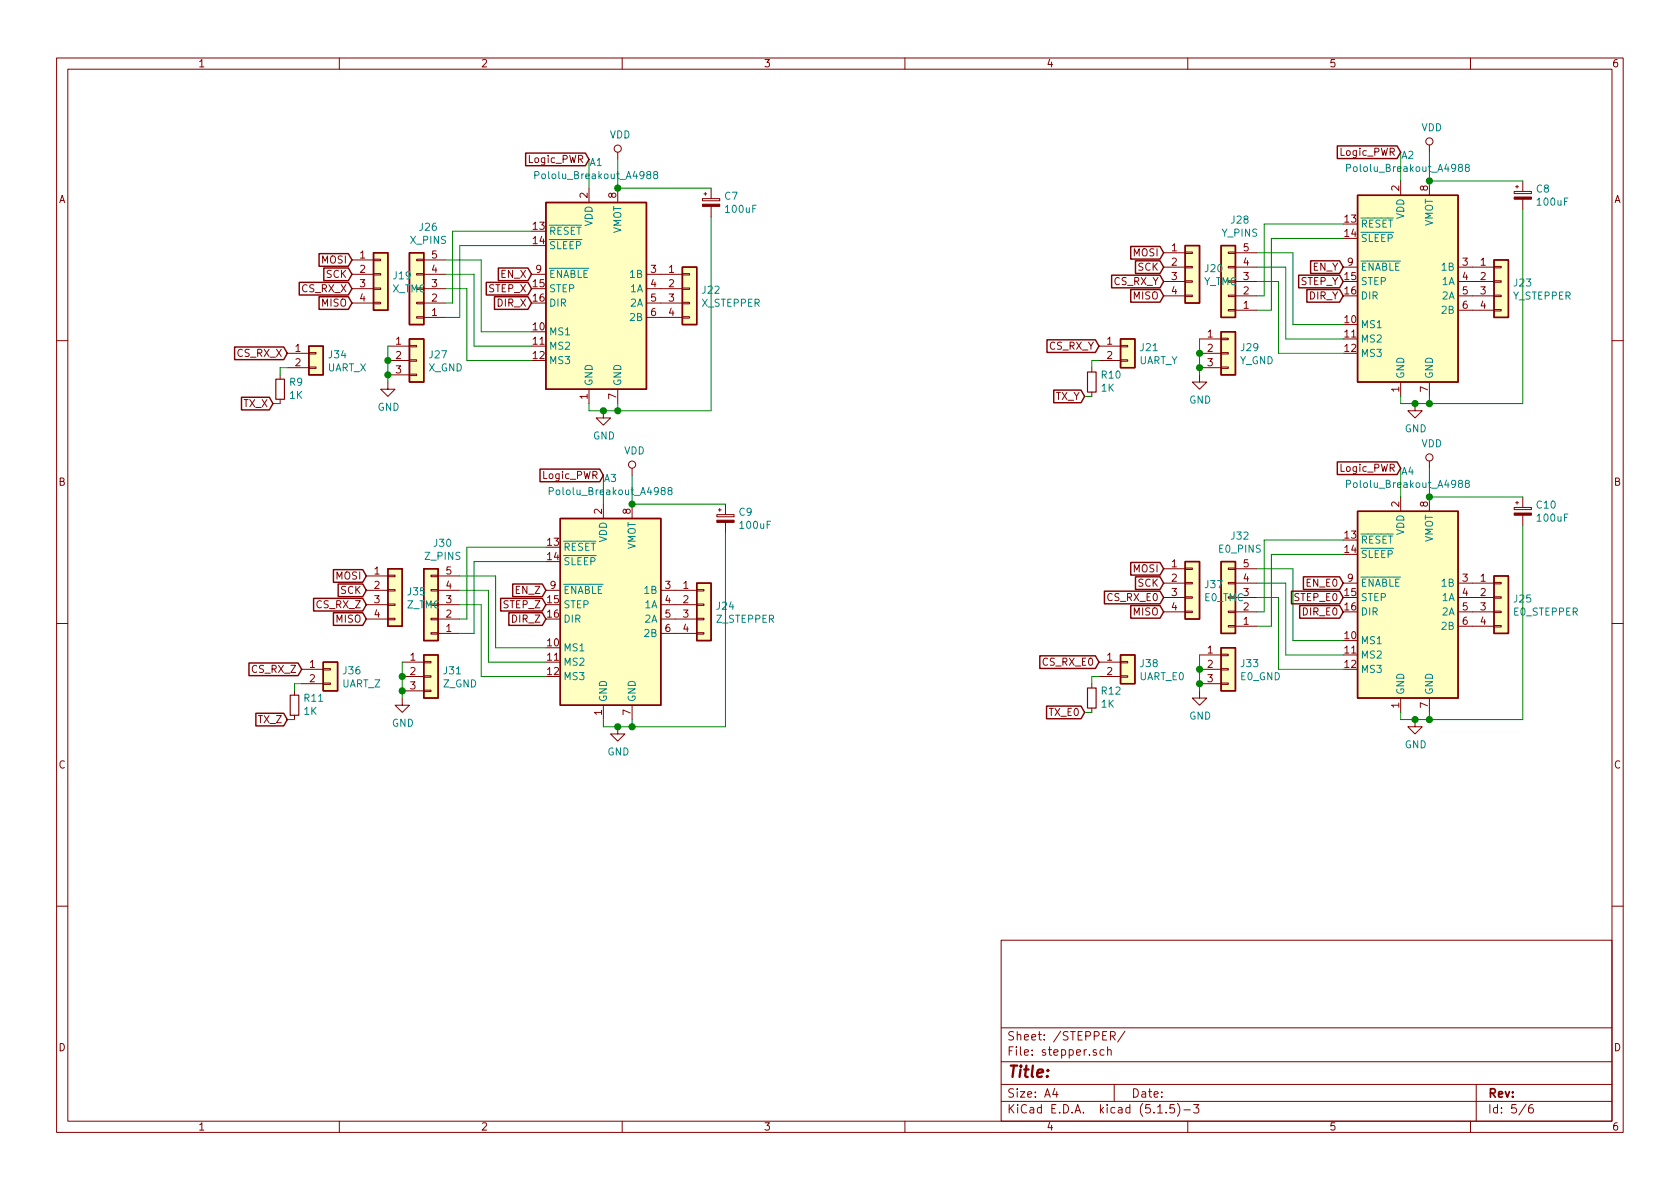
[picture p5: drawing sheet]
<svg xmlns="http://www.w3.org/2000/svg" width="297mm" height="210mm" viewBox="0 0 297 210" stroke-linecap="round" stroke-linejoin="round" font-family="sans-serif">
<g fill="none" stroke="#840000" stroke-width=".18">
<path d="M10 10.3h277v189.9h-277zM12 12.2h273v186.1h-273zM60 10.3v1.9M110 10.3v1.9M160 10.3v1.9M210 10.3v1.9M260 10.3v1.9M104.1 33.3v2.5M109.2 26.9v1.3M109.2 33.3v2.5M124.2 35.1h3.1v.4h-3.1zM124.5 34.3h.5"/>
<path d="M124.7 34v.5M125.7 33.3v1.8M125.7 36.5v1.8M247.6 32v2.5M252.7 25.6v1.3M252.7 32v2.5M267.7 33.9h3.1v.3h-3.1zM268 33h.5M268.2 32.8v.5M269.2 32v1.9M269.2 35.2v1.9M62.2 53.6h3.8"/>
<path d="M62.2 51h3.8M62.2 48.5h3.8M62.2 46h3.8M66 53.5h1.3v.2h-1.3zM66 50.9h1.3v.3h-1.3zM66 45.8h1.3v.3h-1.3zM66 48.4h1.3v.2h-1.3zM73.7 45.8h1.2v.3h-1.2zM73.7 48.4h1.2v.2h-1.2zM73.7 53.5h1.2v.2h-1.2zM73.7 56h1.2v.3h-1.2zM74.9 56.1h3.8"/>
<path d="M74.9 53.6h3.8M74.9 51h3.8M74.9 48.5h3.8M74.9 46h3.8M94 48.5h2.5M114.3 56.1h6.3M114.3 53.6h6.3M114.3 51h6.3M114.3 48.5h6.3M120.6 56h1.3v.3h-1.3zM120.6 53.5h1.3v.2h-1.3zM120.6 48.4h1.3v.2h-1.3z"/>
<path d="M120.6 50.9h1.3v.3h-1.3zM205.7 52.3h3.8M205.7 49.8h3.8M205.7 47.2h3.8M205.7 44.7h3.8M209.5 52.2h1.3v.2h-1.3zM209.5 49.7h1.3v.2h-1.3zM209.5 44.6h1.3v.2h-1.3zM209.5 47.1h1.3v.3h-1.3zM212.1 59.9h3.8M215.9 59.8h1.3v.3h-1.3zM217.2 44.6h1.2v.2h-1.2z"/>
<path d="M217.2 47.1h1.2v.3h-1.2zM217.2 52.2h1.2v.2h-1.2zM217.2 54.7h1.2v.3h-1.2zM218.4 54.9h3.8M218.4 52.3h3.8M218.4 49.8h3.8M218.4 47.2h3.8M218.4 44.7h3.8M237.5 47.2h2.5M257.8 54.9h6.4M257.8 52.3h6.4M257.8 49.8h6.4"/>
<path d="M257.8 47.2h6.4M264.2 54.7h1.2v.3h-1.2zM264.2 52.2h1.2v.2h-1.2zM264.2 47.1h1.2v.3h-1.2zM264.2 49.7h1.2v.2h-1.2zM10 60.2h2M49.5 66.3v.8M49.5 70.6v.8M50.8 62.5h3.8M50.8 65h3.8M54.6 64.9h1.3v.2h-1.3zM54.6 62.4h1.3v.2h-1.3z"/>
<path d="M68.6 67.6v1.2h1.2l-1.2 1.3-1.3-1.3h1.3M68.6 61.2h3.8M68.6 63.7h3.8M68.6 66.3h3.8M72.4 66.2h1.3v.2h-1.3zM72.4 61.1h1.3v.2h-1.3zM72.4 63.6h1.3v.3h-1.3zM104.1 68.8v2.6M106.7 72.6v1.3h1.2l-1.2 1.3-1.3-1.3h1.3M109.2 68.8v2.6M193 65v.8M193 69.3v.8"/>
<path d="M194.3 61.2h3.8M194.3 63.7h3.8M198.1 63.6h1.3v.3h-1.3zM198.1 61.1h1.3v.2h-1.3zM212.1 66.3v1.3h1.3l-1.3 1.2-1.3-1.2h1.3M212.1 62.5h3.8M212.1 65h3.8M215.9 64.9h1.3v.2h-1.3zM215.9 62.4h1.3v.2h-1.3zM247.6 67.6v2.5M250.2 71.4v1.2h1.3l-1.3 1.3-1.3-1.3h1.3M252.7 67.6v2.5"/>
<path d="M285 60.2h2M106.7 89.1v2.6M111.8 82.8v1.3M111.8 89.1v2.6M126.7 91h3.1v.4h-3.1zM127 90.2h.5M127.3 89.9v.5M128.3 89.1v1.9M128.3 92.4v1.8M247.6 87.9v2.5M252.7 81.5v1.3M252.7 87.9v2.5"/>
<path d="M267.7 89.7h3.1v.4h-3.1zM268 88.9h.5M268.2 88.6v.5M269.2 87.9v1.8M269.2 91.1v1.9M10 110.3h2M53.3 118.4h3.8M57.1 118.2h1.3v.3h-1.3zM64.8 109.5h3.8M64.8 106.9h3.8M64.8 104.4h3.8M64.8 101.8h3.8"/>
<path d="M68.6 109.3h1.2v.3h-1.2zM68.6 106.8h1.2v.3h-1.2zM68.6 101.7h1.2v.3h-1.2zM68.6 104.3h1.2v.2h-1.2zM71.1 117.1h3.8M71.1 119.6h3.8M74.9 117h1.3v.2h-1.3zM74.9 119.5h1.3v.3h-1.3zM76.2 101.7h1.3v.3h-1.3zM76.2 104.3h1.3v.2h-1.3zM76.2 109.3h1.3v.3h-1.3zM76.2 111.9h1.3v.2h-1.3z"/>
<path d="M77.5 112h3.8M77.5 109.5h3.8M77.5 106.9h3.8M77.5 104.4h3.8M77.5 101.8h3.8M96.5 104.4h2.6M116.8 112h6.4M116.8 109.5h6.4M116.8 106.9h6.4M116.8 104.4h6.4M123.2 111.9h1.3v.2h-1.3zM123.2 109.3h1.3v.3h-1.3z"/>
<path d="M123.2 104.3h1.3v.2h-1.3zM123.2 106.8h1.3v.3h-1.3zM194.3 117.1h3.8M194.3 119.6h3.8M198.1 119.5h1.3v.3h-1.3zM198.1 117h1.3v.2h-1.3zM205.7 108.2h3.8M205.7 105.7h3.8M205.7 103.1h3.8M205.7 100.6h3.8M209.5 108.1h1.3v.2h-1.3zM209.5 105.5h1.3v.3h-1.3z"/>
<path d="M209.5 100.5h1.3v.2h-1.3zM209.5 103h1.3v.2h-1.3zM212.1 115.8h3.8M212.1 118.4h3.8M215.9 115.7h1.3v.2h-1.3zM215.9 118.2h1.3v.3h-1.3zM217.2 100.5h1.2v.2h-1.2zM217.2 103h1.2v.2h-1.2zM217.2 108.1h1.2v.2h-1.2zM217.2 110.6h1.2v.3h-1.2zM218.4 110.7h3.8M218.4 108.2h3.8"/>
<path d="M218.4 105.7h3.8M218.4 103.1h3.8M218.4 100.6h3.8M237.5 103.1h2.5M257.8 110.7h6.4M257.8 108.2h6.4M257.8 105.7h6.4M257.8 103.1h6.4M264.2 110.6h1.2v.3h-1.2zM264.2 108.1h1.2v.2h-1.2zM264.2 103h1.2v.2h-1.2zM264.2 105.5h1.2v.3h-1.2z"/>
<path d="M285 110.3h2M52.1 122.2v.7M52.1 126.5v.7M53.3 120.9h3.8M57.1 120.8h1.3v.2h-1.3zM71.1 123.4v1.3h1.3l-1.3 1.3-1.3-1.3h1.3M71.1 122.2h3.8M74.9 122h1.3v.3h-1.3zM106.7 124.7v2.5M109.2 128.5v1.3h1.3l-1.3 1.3-1.3-1.3h1.3M111.8 124.7v2.5M193 120.9v.8"/>
<path d="M193 125.2v.8M212.1 122.2v1.2h1.3l-1.3 1.3-1.3-1.3h1.3M212.1 120.9h3.8M215.9 120.8h1.3v.2h-1.3zM247.6 123.4v2.6M250.2 127.2v1.3h1.3l-1.3 1.3-1.3-1.3h1.3M252.7 123.4v2.6M10 160.2h2M177 166.3h108v32h-108zM285 160.2h2M60 198.3v1.9M110 198.3v1.9"/>
<path d="M160 198.3v1.9M177 194.8h108M177 191.8h108M177 187.8h108M177 181.8h108M186.5 192.5l-.4 1h1M186.8 193v1M195.2 185.7l-.4-.1-.3 .3 .1 .6h.6M195.8 185.7l.3-.1 .3 .1 .1 .9M195.8 185.1v1.5M196.3 183.2l.8-.1 .1-.2-.1-.3-.2-.2h-.6v1.5M196.7 183.2l.5 .7"/>
<path d="M197 191.8v3M198.9 182.3l-1.3 2M204.7 196.8h.8M206.2 196.7v.1M207.6 195.3h-.7l-.1 .7 .2-.1 .5 .1 .2 .2-.1 .5-.2 .1-.6-.1M208.2 195.1a1.71 1.71 0 0 1 0 2.3M209.3 196.3h1.2M210 198.3v1.9M211 195.3h1l-.5 .6 .4 .1v.7l-.2 .1-.7-.1M260 198.3v1.9M261 191.8v6.5M269.8 195.2l-1.2 2"/>
<path d="M271 195.3a.62 .62 0 0 0-.7 .7v.7l.3 .1 .4-.1 .1-.5-.1-.2-.4-.1-.3 .3"/>
<circle cx="109.2" cy="26.3" r=".63"/>
<circle cx="252.7" cy="25" r=".63"/>
<circle cx="111.8" cy="82.2" r=".63"/>
<circle cx="252.7" cy="80.9" r=".63"/>
</g>
<g fill="#840000" stroke="#840000" stroke-width=".18">
<path d="M267.7 90.7h3.1v.4h-3.1z"/>
<path d="M126.7 92h3.1v.4h-3.1z"/>
<path d="M267.7 34.8h3.1v.4h-3.1z"/>
<path d="M124.2 36.1h3.1v.4h-3.1z"/>
</g>
<g fill="#ffffc2" stroke="#ffffc2" stroke-width=".18">
<path d="M74.9 115.8h2.6v7.6h-2.6z"/>
<path d="M74.9 100.6h2.6v12.7h-2.6z"/>
<path d="M215.9 58.7h2.5v7.6h-2.5z"/>
<path d="M215.9 43.4h2.5v12.7h-2.5z"/>
<path d="M72.4 59.9h2.5v7.7h-2.5z"/>
<path d="M72.4 44.7h2.5v12.7h-2.5z"/>
<path d="M99.1 91.7h17.7v33h-17.7z"/>
<path d="M215.9 99.3h2.5v12.7h-2.5z"/>
<path d="M215.9 114.5h2.5v7.7h-2.5z"/>
<path d="M54.6 61.2h2.5v5.1h-2.5z"/>
<path d="M198.1 59.9h2.6v5.1h-2.6z"/>
<path d="M57.1 117.1h2.6v5.1h-2.6z"/>
<path d="M198.1 115.8h2.6v5.1h-2.6z"/>
<path d="M66 44.7h2.6v10.2h-2.6z"/>
<path d="M209.5 43.4h2.6v10.2h-2.6z"/>
<path d="M68.6 100.6h2.5v10.1h-2.5z"/>
<path d="M209.5 99.3h2.6v10.2h-2.6z"/>
<path d="M96.5 35.8h17.8v33h-17.8z"/>
<path d="M240 34.5h17.8v33.1h-17.8z"/>
<path d="M240 90.4h17.8v33h-17.8z"/>
<path d="M264.2 101.8h2.5v10.2h-2.5z"/>
<path d="M123.2 103.1h2.5v10.2h-2.5z"/>
<path d="M264.2 46h2.5v10.1h-2.5z"/>
<path d="M120.6 47.2h2.6v10.2h-2.6z"/>
</g>
<g fill="none" stroke="#840000" stroke-width=".25">
<path d="M92.9 27.1h10.6l.6 1.1-.6 1.1h-10.6zM96.5 35.8h17.8v33h-17.8zM236.4 25.8h10.6l.6 1.1-.6 1.1h-10.6zM240 34.5h17.8v33.1h-17.8zM52.9 49.9h8.7l.6 1.1-.6 1.2h-8.7zM56.4 44.9h5.2l.6 1.1-.6 1.1h-5.2zM56.4 52.5h5.2l.6 1.1-.6 1.1h-5.2zM57.3 47.4h4.3l.6 1.1-.6 1.1h-4.3zM66 44.7h2.6v10.2h-2.6zM72.4 59.9h2.5v7.7h-2.5zM72.4 44.7h2.5v12.7h-2.5zM86 49.9h7.3l.7 1.1-.7 1.2h-7.3z"/>
<path d="M87.4 52.5h5.9l.7 1.1-.7 1.1h-5.9zM88.1 47.4h5.2l.7 1.1-.7 1.1h-5.2zM120.6 47.2h2.6v10.2h-2.6zM196.5 48.7h8.6l.6 1.1-.6 1.1h-8.6zM198.1 59.9h2.6v5.1h-2.6zM199.9 51.2h5.2l.6 1.1-.6 1.1h-5.2zM199.9 43.6h5.2l.6 1.1-.6 1.1h-5.2zM200.8 46.1h4.3l.6 1.1-.6 1.2h-4.3zM209.5 43.4h2.6v10.2h-2.6zM215.9 58.7h2.5v7.6h-2.5zM215.9 43.4h2.5v12.7h-2.5zM229.6 48.7h7.3l.6 1.1-.6 1.1h-7.3z"/>
<path d="M231.1 51.2h5.8l.6 1.1-.6 1.1h-5.8zM231.7 46.1h5.2l.6 1.1-.6 1.2h-5.2zM264.2 46h2.5v10.1h-2.5zM41.5 61.4h8.7l.6 1.1-.6 1.1h-8.7zM42.7 70.3h4.9l.7 1.1-.7 1.1h-4.9zM54.6 61.2h2.5v5.1h-2.5zM185.1 60.1h8.6l.6 1.1-.6 1.1h-8.6zM186.3 69h4.8l.7 1.1-.7 1.1h-4.8zM95.5 83h10.5l.7 1.1-.7 1.1h-10.5zM99.1 91.7h17.7v33h-17.7zM199.9 99.5h5.2l.6 1.1-.6 1.1h-5.2zM209.5 99.3h2.6v10.2h-2.6z"/>
<path d="M215.9 99.3h2.5v12.7h-2.5zM236.4 81.7h10.6l.6 1.1-.6 1.1h-10.6zM240 90.4h17.8v33h-17.8zM44 117.2h8.7l.6 1.2-.6 1.1h-8.7zM55.4 105.8h8.7l.7 1.1-.7 1.1h-8.7zM57.1 117.1h2.6v5.1h-2.6zM59 100.7h5.1l.7 1.1-.7 1.2h-5.1zM59 108.4h5.1l.7 1.1-.7 1.1h-5.1zM59.8 103.3h4.3l.7 1.1-.7 1.1h-4.3zM68.6 100.6h2.5v10.1h-2.5zM74.9 115.8h2.6v7.6h-2.6zM74.9 100.6h2.6v12.7h-2.6z"/>
<path d="M88.5 105.8h7.4l.6 1.1-.6 1.1h-7.4zM90 108.4h5.9l.6 1.1-.6 1.1h-5.9zM90.7 103.3h5.2l.6 1.1-.6 1.1h-5.2zM123.2 103.1h2.5v10.2h-2.5zM183.8 116h9.9l.6 1.1-.6 1.1h-9.9zM195.3 104.5h9.8l.6 1.2-.6 1.1h-9.8zM198.1 115.8h2.6v5.1h-2.6zM199.9 107.1h5.2l.6 1.1-.6 1.1h-5.2zM200.8 102h4.3l.6 1.1-.6 1.1h-4.3zM215.9 114.5h2.5v7.7h-2.5zM228.3 104.5h8.6l.6 1.2-.6 1.1h-8.6zM229.8 107.1h7.1l.6 1.1-.6 1.1h-7.1z"/>
<path d="M230.5 102h6.4l.6 1.1-.6 1.1h-6.4zM264.2 101.8h2.5v10.2h-2.5zM45.2 126.1h5l.6 1.1-.6 1.2h-5zM185 124.9h6.1l.7 1.1-.7 1.1h-6.1z"/>
</g>
<path d="M94.6 31l.6-.1v-.5l-.6-.1v1.3M114.6 30.9l-.2-.1v-.4l.2-.1 .4 .1v.4l-.5 .1-.1 .2v.3l.2 .2 .4-.1 .1-.1-.1-.4-.2-.1M115.8 30.9l-.2-.1v-.4l.5-.1 .1 .1v.4l-.5 .1-.1 .2v.3l.2 .2h.3l.2-.2-.1-.4-.1-.1M238.1 29.7l.7-.1v-.4l-.7-.1v1.2M258.1 29.6l-.2-.1v-.3l.2-.1h.4v.4l-.5 .2-.1 .1v.3l.2 .2h.4l.1-.2-.1-.4-.2-.1M259.3 29.6l-.2-.1v-.3l.5-.1 .1 .1v.3l-.5 .2-.1 .1v.3l.2 .2h.3l.2-.2-.1-.4-.1-.1M97.1 86.9l.7-.1v-.5l-.7-.1v1.3M117.1 86.8l-.2-.2v-.3l.2-.1 .4 .1 .1 .3-.6 .2-.1 .2v.2l.2 .3 .4-.1 .1-.2v-.3l-.2-.1M118.3 86.8l-.1-.2v-.3l.4-.1 .2 .1v.3l-.6 .2-.1 .2v.2l.2 .3h.3l.2-.3v-.3l-.2-.1M238.1 85.6l.7-.1v-.4l-.7-.2v1.3M258.1 85.5l-.2-.1v-.3l.2-.2 .4 .1v.4l-.5 .1-.1 .2v.3l.2 .2h.4l.1-.2-.1-.4-.2-.1M259.3 85.5l-.2-.1v-.3l.5-.2 .1 .2v.3l-.5 .1-.1 .2v.3l.2 .2h.3l.2-.2-.1-.4-.1-.1" fill="none" stroke="#008484" stroke-width=".18"/>
<path d="M48.8 67.1h1.5v3.5h-1.5zM192.3 65.8h1.5v3.5h-1.5zM51.3 122.9h1.5v3.6h-1.5zM192.3 121.7h1.5v3.5h-1.5z" fill="none" stroke="#840000" stroke-width=".2"/>
<g fill="none" stroke="#008400" stroke-width=".18">
<path d="M104.1 28.2v5.1M109.2 28.2v5.1h16.5M125.7 38.3v34.3h-21.6v-1.2M237.5 39.6h-14v12.7h-1.3M247.6 26.9v5.1M252.7 26.9v5.1h16.5M269.2 37.1v34.3h-21.6v-1.3M78.7 51h3.8v12.7h11.5M78.7 48.5h5.1v12.7h10.2M78.7 46h6.4v12.7h8.9M94 40.9h-14v12.7h-1.3M94 43.4h-12.7v12.7h-2.6"/>
<path d="M212.1 59.9v6.4M222.2 44.7h6.4v12.7h8.9M222.2 49.8h3.9v12.7h11.4M222.2 47.2h5.1v12.7h10.2M237.5 42.2h-12.7v12.7h-2.6M48.3 71.4h1.2M50.8 65h-1.3v1.3M68.6 61.2v6.4M109.2 71.4v1.2M191.8 70.1h1.2M194.3 63.7h-1.3v1.3M252.7 70.1v1.3"/>
<path d="M96.5 96.8h-14v12.7h-1.2M96.5 99.3h-12.7v12.7h-2.5M106.7 84.1v5M111.8 84.1v5h16.5M128.3 94.2v34.3h-21.6v-1.3M237.5 95.5h-14v12.7h-1.3M237.5 98h-12.7v12.7h-2.6M247.6 82.8v5.1M252.7 82.8v5.1h16.5M269.2 93v34.2h-21.6v-1.2M71.1 117.1v6.3M81.3 106.9h3.8v12.7h11.4"/>
<path d="M81.3 104.4h5.1v12.7h10.1M81.3 101.8h6.3v12.7h8.9M194.3 119.6h-1.3v1.3M212.1 115.8v6.4M222.2 100.6h6.4v12.7h8.9M222.2 103.1h5.1v12.7h10.2M222.2 105.7h3.9v12.7h11.4M50.8 127.2h1.3M53.3 120.9h-1.2v1.3M111.8 127.2v1.3M191.8 126h1.2M252.7 126v1.2"/>
</g>
<g fill="#008400" stroke="#008400" stroke-width=".25">
<circle cx="212.1" cy="62.5" r=".51"/>
<circle cx="68.6" cy="66.3" r=".51"/>
<circle cx="71.1" cy="119.6" r=".51"/>
<circle cx="106.7" cy="72.6" r=".51"/>
<circle cx="252.7" cy="127.2" r=".51"/>
<circle cx="250.2" cy="127.2" r=".51"/>
<circle cx="212.1" cy="118.4" r=".51"/>
<circle cx="71.1" cy="122.2" r=".51"/>
<circle cx="212.1" cy="120.9" r=".51"/>
<circle cx="250.2" cy="71.4" r=".51"/>
<circle cx="252.7" cy="71.4" r=".51"/>
<circle cx="68.6" cy="63.7" r=".51"/>
<circle cx="212.1" cy="65" r=".51"/>
<circle cx="109.2" cy="72.6" r=".51"/>
<circle cx="109.2" cy="128.5" r=".51"/>
<circle cx="109.2" cy="33.3" r=".51"/>
<circle cx="252.7" cy="87.9" r=".51"/>
<circle cx="111.8" cy="89.1" r=".51"/>
<circle cx="111.8" cy="128.5" r=".51"/>
<circle cx="252.7" cy="32" r=".51"/>
</g>
<text font-size="2.8" fill="#840000" x="178" y="190.5">Title:</text>
<g font-size="2.1" fill="#840000">
<text x="178" y="184">Sheet: /STEPPER/</text>
<text x="178" y="186.7">File: stepper.sch</text>
<text x="178" y="196.9">KiCad E.D.A. kicad (5.1.5)-3</text>
<text x="178" y="194.1">Size: A4</text>
<text x="200" y="194.1">Date:</text>
<text x="263" y="194.1">Rev:</text>
<text x="263" y="196.9">Id: 5/6</text>
</g>
<g font-size="1.8" fill="#840000">
<text x="35" y="11.9">1</text>
<text x="85" y="11.9">2</text>
<text x="135" y="11.9">3</text>
<text x="185" y="11.9">4</text>
<text x="235" y="11.9">5</text>
<text x="285" y="11.9">6</text>
<text x="93.5" y="28.8">Logic_PWR</text>
<text x="237" y="27.6">Logic_PWR</text>
<text x="10.4" y="35.9">A</text>
<text x="103.9" y="35" transform="rotate(-90 103.9 35)">2</text>
<text x="109" y="35" transform="rotate(-90 109 35)">8</text>
<text x="247.4" y="33.8" transform="rotate(-90 247.4 33.8)">2</text>
<text x="252.5" y="33.8" transform="rotate(-90 252.5 33.8)">8</text>
<text x="285.4" y="35.9">A</text>
<text x="94.3" y="40.6">13</text>
<text x="237.8" y="39.4">13</text>
<text x="237.8" y="41.9">14</text>
<text x="56.9" y="46.6">MOSI</text>
<text x="63.7" y="45.7">1</text>
<text x="76.4" y="45.7">5</text>
<text x="94.3" y="43.2">14</text>
<text x="200.4" y="45.3">MOSI</text>
<text x="201.2" y="47.9">SCK</text>
<text x="207.2" y="44.4">1</text>
<text x="207.2" y="47">2</text>
<text x="219.9" y="47">4</text>
<text x="219.9" y="44.4">5</text>
<text x="232.1" y="47.9">EN_Y</text>
<text x="238.3" y="47">9</text>
<text x="258.6" y="47">3</text>
<text x="261.8" y="47">1</text>
<text x="53.4" y="51.7">CS_RX_X</text>
<text x="57.7" y="49.1">SCK</text>
<text x="63.7" y="48.3">2</text>
<text x="63.7" y="50.8">3</text>
<text x="63.7" y="53.3">4</text>
<text x="76.4" y="53.3">2</text>
<text x="76.4" y="50.8">3</text>
<text x="76.4" y="48.3">4</text>
<text x="86.4" y="51.7">STEP_X</text>
<text x="88.6" y="49.1">EN_X</text>
<text x="94.3" y="50.8">15</text>
<text x="94.3" y="53.3">16</text>
<text x="94.8" y="48.3">9</text>
<text x="115.1" y="48.3">3</text>
<text x="115.1" y="50.8">4</text>
<text x="115.1" y="53.3">5</text>
<text x="118.3" y="48.3">1</text>
<text x="118.3" y="50.8">2</text>
<text x="118.3" y="53.3">3</text>
<text x="196.9" y="50.4">CS_RX_Y</text>
<text x="200.4" y="53">MISO</text>
<text x="207.2" y="49.5">3</text>
<text x="207.2" y="52.1">4</text>
<text x="219.9" y="52.1">2</text>
<text x="219.9" y="49.5">3</text>
<text x="229.9" y="50.4">STEP_Y</text>
<text x="231.5" y="53">DIR_Y</text>
<text x="237.8" y="49.5">15</text>
<text x="237.8" y="52.1">16</text>
<text x="258.6" y="49.5">4</text>
<text x="258.6" y="52.1">5</text>
<text x="261.8" y="49.5">2</text>
<text x="261.8" y="52.1">3</text>
<text x="56.9" y="54.2">MISO</text>
<text x="76.4" y="55.9">1</text>
<text x="88" y="54.2">DIR_X</text>
<text x="94.3" y="58.4">10</text>
<text x="115.1" y="55.9">6</text>
<text x="118.3" y="55.9">4</text>
<text x="213.5" y="59.7">1</text>
<text x="219.9" y="54.6">1</text>
<text x="237.8" y="57.1">10</text>
<text x="237.8" y="59.7">11</text>
<text x="258.6" y="54.6">6</text>
<text x="261.8" y="54.6">4</text>
<text x="42" y="63.1">CS_RX_X</text>
<text x="52.2" y="62.2">1</text>
<text x="52.2" y="64.8">2</text>
<text x="70" y="61">1</text>
<text x="70" y="63.5">2</text>
<text x="94.3" y="61">11</text>
<text x="94.3" y="63.5">12</text>
<text x="185.5" y="61.8">CS_RX_Y</text>
<text x="195.7" y="61">1</text>
<text x="195.7" y="63.5">2</text>
<text x="213.5" y="62.2">2</text>
<text x="213.5" y="64.8">3</text>
<text x="237.8" y="62.2">12</text>
<text x="70" y="66">3</text>
<text x="103.9" y="70.6" transform="rotate(-90 103.9 70.6)">1</text>
<text x="109" y="70.6" transform="rotate(-90 109 70.6)">7</text>
<text x="186.6" y="70.7">TX_Y</text>
<text x="247.4" y="69.3" transform="rotate(-90 247.4 69.3)">1</text>
<text x="252.5" y="69.3" transform="rotate(-90 252.5 69.3)">7</text>
<text x="43.1" y="72">TX_X</text>
<text x="237" y="83.4">Logic_PWR</text>
<text x="10.4" y="85.9">B</text>
<text x="96.1" y="84.7">Logic_PWR</text>
<text x="247.4" y="89.6" transform="rotate(-90 247.4 89.6)">2</text>
<text x="252.5" y="89.6" transform="rotate(-90 252.5 89.6)">8</text>
<text x="285.4" y="85.9">B</text>
<text x="106.4" y="90.9" transform="rotate(-90 106.4 90.9)">2</text>
<text x="111.5" y="90.9" transform="rotate(-90 111.5 90.9)">8</text>
<text x="237.8" y="95.2">13</text>
<text x="66.2" y="101.6">1</text>
<text x="78.9" y="101.6">5</text>
<text x="96.8" y="96.5">13</text>
<text x="96.8" y="99.1">14</text>
<text x="200.4" y="101.2">MOSI</text>
<text x="207.2" y="100.3">1</text>
<text x="219.9" y="100.3">5</text>
<text x="237.8" y="97.8">14</text>
<text x="56" y="107.6">CS_RX_Z</text>
<text x="59.5" y="102.5">MOSI</text>
<text x="60.2" y="105">SCK</text>
<text x="66.2" y="104.1">2</text>
<text x="66.2" y="106.7">3</text>
<text x="78.9" y="106.7">3</text>
<text x="78.9" y="104.1">4</text>
<text x="89.1" y="107.6">STEP_Z</text>
<text x="91.2" y="105">EN_Z</text>
<text x="96.8" y="106.7">15</text>
<text x="97.3" y="104.1">9</text>
<text x="117.6" y="104.1">3</text>
<text x="117.6" y="106.7">4</text>
<text x="120.8" y="104.1">1</text>
<text x="120.8" y="106.7">2</text>
<text x="195.9" y="106.3">CS_RX_E0</text>
<text x="201.2" y="103.8">SCK</text>
<text x="207.2" y="102.9">2</text>
<text x="207.2" y="105.4">3</text>
<text x="207.2" y="107.9">4</text>
<text x="219.9" y="107.9">2</text>
<text x="219.9" y="105.4">3</text>
<text x="219.9" y="102.9">4</text>
<text x="228.9" y="106.3">STEP_E0</text>
<text x="231.1" y="103.8">EN_E0</text>
<text x="237.8" y="105.4">15</text>
<text x="237.8" y="107.9">16</text>
<text x="238.3" y="102.9">9</text>
<text x="258.6" y="102.9">3</text>
<text x="258.6" y="105.4">4</text>
<text x="258.6" y="107.9">5</text>
<text x="261.8" y="102.9">1</text>
<text x="261.8" y="105.4">2</text>
<text x="261.8" y="107.9">3</text>
<text x="59.5" y="110.1">MISO</text>
<text x="66.2" y="109.2">4</text>
<text x="78.9" y="111.8">1</text>
<text x="78.9" y="109.2">2</text>
<text x="90.6" y="110.1">DIR_Z</text>
<text x="96.8" y="109.2">16</text>
<text x="117.6" y="109.2">5</text>
<text x="117.6" y="111.8">6</text>
<text x="120.8" y="109.2">3</text>
<text x="120.8" y="111.8">4</text>
<text x="200.4" y="108.8">MISO</text>
<text x="219.9" y="110.5">1</text>
<text x="230.5" y="108.8">DIR_E0</text>
<text x="237.8" y="113">10</text>
<text x="258.6" y="110.5">6</text>
<text x="261.8" y="110.5">4</text>
<text x="44.6" y="119">CS_RX_Z</text>
<text x="54.8" y="118.1">1</text>
<text x="72.5" y="116.8">1</text>
<text x="72.5" y="119.4">2</text>
<text x="96.8" y="114.3">10</text>
<text x="96.8" y="116.8">11</text>
<text x="96.8" y="119.4">12</text>
<text x="184.5" y="117.7">CS_RX_E0</text>
<text x="195.7" y="116.8">1</text>
<text x="195.7" y="119.4">2</text>
<text x="213.5" y="115.6">1</text>
<text x="213.5" y="118.1">2</text>
<text x="237.8" y="115.6">11</text>
<text x="237.8" y="118.1">12</text>
<text x="54.8" y="120.6">2</text>
<text x="72.5" y="121.9">3</text>
<text x="213.5" y="120.6">3</text>
<text x="247.4" y="125.2" transform="rotate(-90 247.4 125.2)">1</text>
<text x="252.5" y="125.2" transform="rotate(-90 252.5 125.2)">7</text>
<text x="45.7" y="127.9">TX_Z</text>
<text x="106.4" y="126.5" transform="rotate(-90 106.4 126.5)">1</text>
<text x="111.5" y="126.5" transform="rotate(-90 111.5 126.5)">7</text>
<text x="185.6" y="126.6">TX_E0</text>
<text x="10.4" y="135.9">C</text>
<text x="285.4" y="135.9">C</text>
<text x="10.4" y="185.9">D</text>
<text x="285.4" y="185.9">D</text>
<text x="35" y="199.9">1</text>
<text x="85" y="199.9">2</text>
<text x="135" y="199.9">3</text>
<text x="185" y="199.9">4</text>
<text x="235" y="199.9">5</text>
<text x="285" y="199.9">6</text>
</g>
<g font-size="1.8" fill="#008484">
<text x="251.3" y="23.2">VDD</text>
<text x="104.3" y="29.4">A1</text>
<text x="107.8" y="24.5">VDD</text>
<text x="247.8" y="28.1">A2</text>
<text x="95.3" y="31.7">Pololu_Breakout_A4988</text>
<text x="128.2" y="35.3">C7</text>
<text x="238.8" y="30.4">Pololu_Breakout_A4988</text>
<text x="271.7" y="34.1">C8</text>
<text x="74.2" y="40.8">J26</text>
<text x="97" y="41.5">RESET</text>
<text x="104.8" y="40.1" transform="rotate(-90 104.8 40.1)">VDD</text>
<text x="109.9" y="41.4" transform="rotate(-90 109.9 41.4)">VMOT</text>
<text x="128.4" y="37.6">100uF</text>
<text x="216.1" y="41.9">Y_PINS</text>
<text x="217.8" y="39.5">J28</text>
<text x="240.5" y="40.3">RESET</text>
<text x="248.3" y="38.8" transform="rotate(-90 248.3 38.8)">VDD</text>
<text x="253.4" y="40.2" transform="rotate(-90 253.4 40.2)">VMOT</text>
<text x="271.9" y="36.4">100uF</text>
<text x="72.6" y="43.1">X_PINS</text>
<text x="97" y="44.1">SLEEP</text>
<text x="240.5" y="42.8">SLEEP</text>
<text x="240.5" y="47.9">ENABLE</text>
<text x="255" y="47.9">1B</text>
<text x="69.3" y="51.7">X_TMC</text>
<text x="69.6" y="49.4">J19</text>
<text x="97" y="51.7">STEP</text>
<text x="97" y="49.1">ENABLE</text>
<text x="111.5" y="49.1">1B</text>
<text x="111.5" y="51.7">1A</text>
<text x="124.2" y="51.9">J22</text>
<text x="212.8" y="50.4">Y_TMC</text>
<text x="213.1" y="48.1">J20</text>
<text x="240.5" y="50.4">STEP</text>
<text x="240.5" y="53">DIR</text>
<text x="255" y="50.4">1A</text>
<text x="255" y="53">2A</text>
<text x="267.5" y="53">Y_STEPPER</text>
<text x="267.7" y="50.7">J23</text>
<text x="97" y="59.3">MS1</text>
<text x="97" y="54.2">DIR</text>
<text x="111.5" y="54.2">2A</text>
<text x="111.5" y="56.8">2B</text>
<text x="124.1" y="54.2">X_STEPPER</text>
<text x="240.5" y="58">MS1</text>
<text x="255" y="55.5">2B</text>
<text x="57.9" y="65.7">UART_X</text>
<text x="58.2" y="63.4">J34</text>
<text x="75.7" y="65.7">X_GND</text>
<text x="76" y="63.4">J27</text>
<text x="97" y="61.8">MS2</text>
<text x="97" y="64.4">MS3</text>
<text x="201.3" y="64.4">UART_Y</text>
<text x="201.7" y="62.1">J21</text>
<text x="219.2" y="64.4">Y_GND</text>
<text x="219.5" y="62.1">J29</text>
<text x="240.5" y="60.6">MS2</text>
<text x="240.5" y="63.1">MS3</text>
<text x="51.2" y="68.2">R9</text>
<text x="51.2" y="70.5">1K</text>
<text x="104.8" y="68.3" transform="rotate(-90 104.8 68.3)">GND</text>
<text x="109.9" y="68.3" transform="rotate(-90 109.9 68.3)">GND</text>
<text x="194.7" y="69.3">1K</text>
<text x="194.8" y="66.9">R10</text>
<text x="210.3" y="71.4">GND</text>
<text x="248.3" y="67.1" transform="rotate(-90 248.3 67.1)">GND</text>
<text x="253.4" y="67.1" transform="rotate(-90 253.4 67.1)">GND</text>
<text x="66.8" y="72.6">GND</text>
<text x="104.9" y="77.7">GND</text>
<text x="248.4" y="76.4">GND</text>
<text x="110.3" y="80.4">VDD</text>
<text x="247.8" y="84">A4</text>
<text x="251.3" y="79.1">VDD</text>
<text x="97.8" y="87.5">Pololu_Breakout_A4988</text>
<text x="106.8" y="85.2">A3</text>
<text x="238.8" y="86.3">Pololu_Breakout_A4988</text>
<text x="271.8" y="89.9">C10</text>
<text x="107.3" y="95.9" transform="rotate(-90 107.3 95.9)">VDD</text>
<text x="130.7" y="91.2">C9</text>
<text x="131" y="93.5">100uF</text>
<text x="217.8" y="95.4">J32</text>
<text x="248.3" y="94.7" transform="rotate(-90 248.3 94.7)">VDD</text>
<text x="271.9" y="92.2">100uF</text>
<text x="75.2" y="99">Z_PINS</text>
<text x="76.8" y="96.7">J30</text>
<text x="99.6" y="97.4">RESET</text>
<text x="99.6" y="99.9">SLEEP</text>
<text x="112.4" y="97.3" transform="rotate(-90 112.4 97.3)">VMOT</text>
<text x="215.6" y="97.7">E0_PINS</text>
<text x="240.5" y="96.1">RESET</text>
<text x="240.5" y="98.7">SLEEP</text>
<text x="253.4" y="96" transform="rotate(-90 253.4 96)">VMOT</text>
<text x="71.9" y="107.6">Z_TMC</text>
<text x="72.2" y="105.3">J35</text>
<text x="99.6" y="107.6">STEP</text>
<text x="99.6" y="105">ENABLE</text>
<text x="114.1" y="105">1B</text>
<text x="114.1" y="107.6">1A</text>
<text x="126.8" y="107.8">J24</text>
<text x="213" y="106.3">E0_TMC</text>
<text x="213.1" y="104">J37</text>
<text x="240.5" y="106.3">STEP</text>
<text x="240.5" y="103.8">ENABLE</text>
<text x="255" y="103.8">1B</text>
<text x="255" y="106.3">1A</text>
<text x="267.7" y="106.5">J25</text>
<text x="99.6" y="110.1">DIR</text>
<text x="114.1" y="110.1">2A</text>
<text x="114.1" y="112.6">2B</text>
<text x="126.6" y="110.1">Z_STEPPER</text>
<text x="240.5" y="113.9">MS1</text>
<text x="240.5" y="108.8">DIR</text>
<text x="255" y="108.8">2A</text>
<text x="255" y="111.4">2B</text>
<text x="267.6" y="108.9">E0_STEPPER</text>
<text x="60.7" y="119.2">J36</text>
<text x="78.5" y="119.2">J31</text>
<text x="99.6" y="115.2">MS1</text>
<text x="99.6" y="117.7">MS2</text>
<text x="201.7" y="118">J38</text>
<text x="219.5" y="118">J33</text>
<text x="240.5" y="116.5">MS2</text>
<text x="240.5" y="119">MS3</text>
<text x="53.8" y="124.1">R11</text>
<text x="60.5" y="121.6">UART_Z</text>
<text x="78.3" y="121.6">Z_GND</text>
<text x="99.6" y="120.3">MS3</text>
<text x="107.3" y="124.2" transform="rotate(-90 107.3 124.2)">GND</text>
<text x="112.4" y="124.2" transform="rotate(-90 112.4 124.2)">GND</text>
<text x="194.7" y="125.1">1K</text>
<text x="194.8" y="122.8">R12</text>
<text x="201.5" y="120.3">UART_E0</text>
<text x="219.3" y="120.3">E0_GND</text>
<text x="248.3" y="122.9" transform="rotate(-90 248.3 122.9)">GND</text>
<text x="253.4" y="122.9" transform="rotate(-90 253.4 122.9)">GND</text>
<text x="53.8" y="126.4">1K</text>
<text x="69.3" y="128.5">GND</text>
<text x="210.3" y="127.2">GND</text>
<text x="107.4" y="133.6">GND</text>
<text x="248.4" y="132.3">GND</text>
</g>
</svg>
